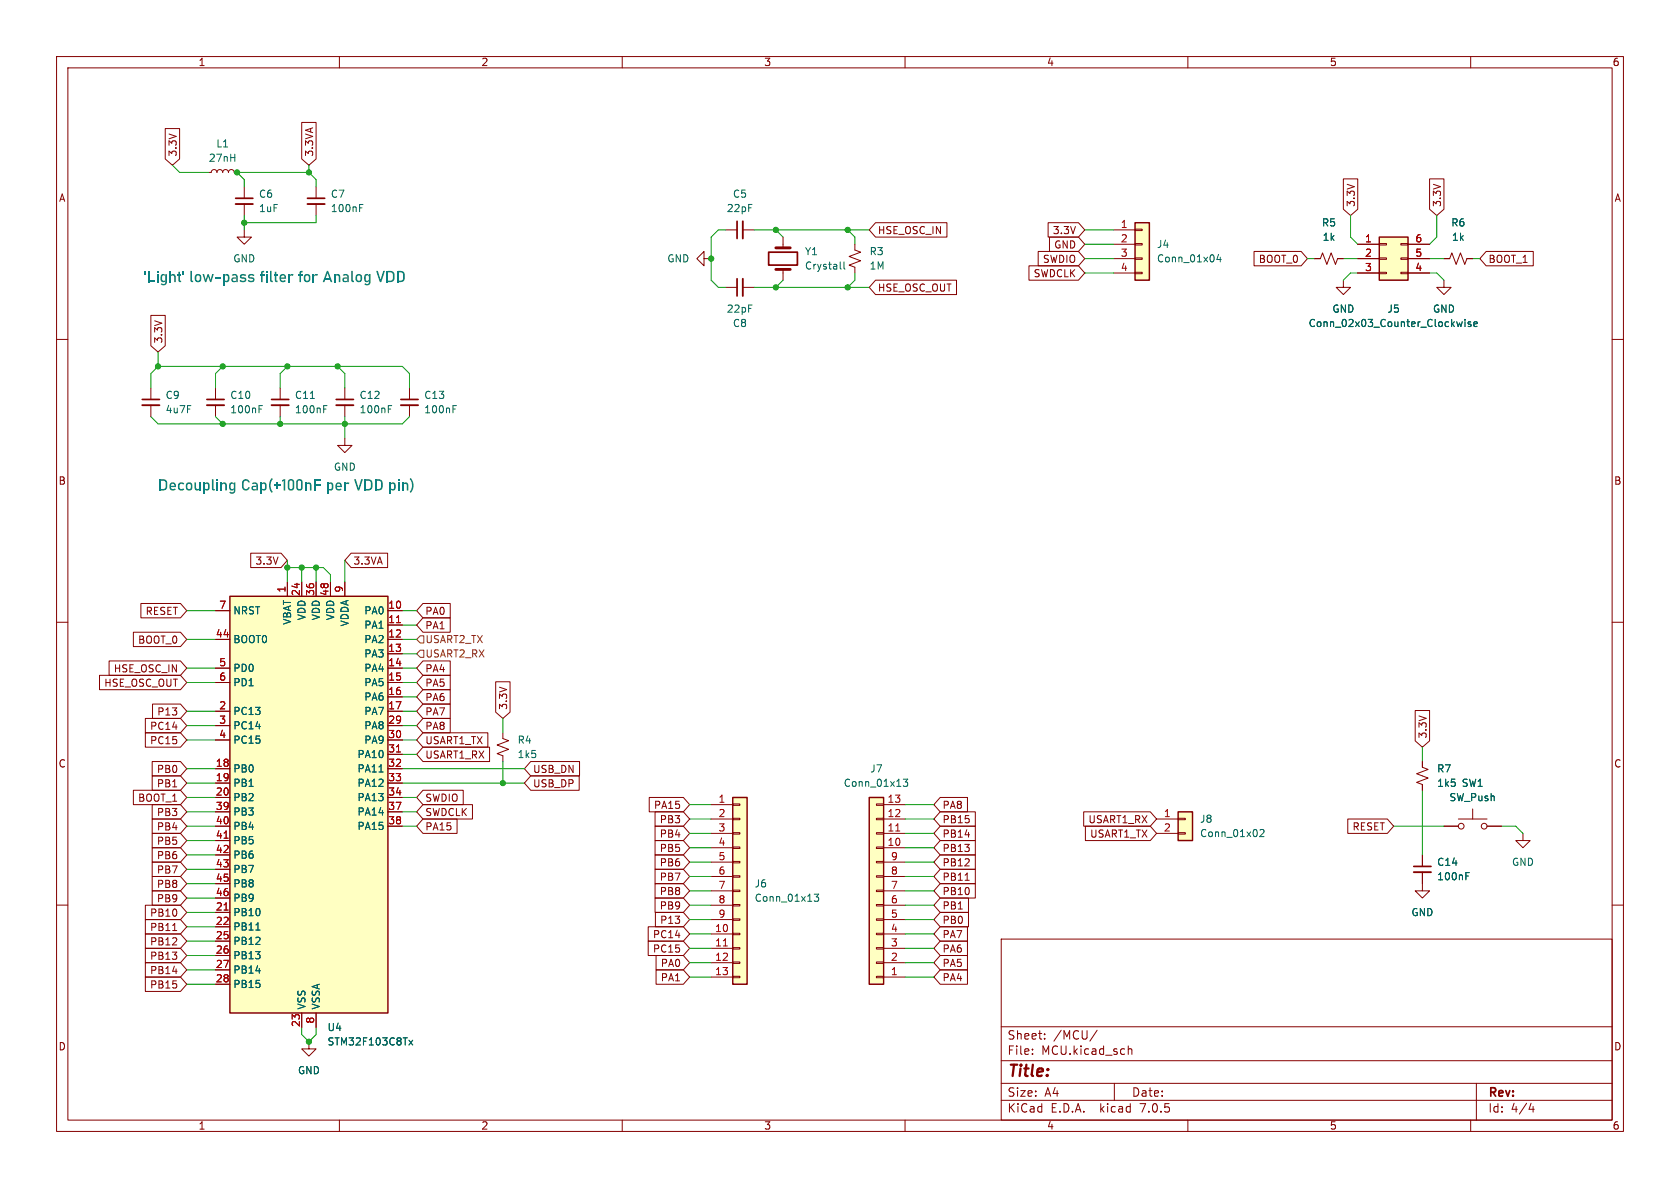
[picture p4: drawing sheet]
<svg xmlns="http://www.w3.org/2000/svg" width="297mm" height="210mm" viewBox="0 0 297 210" stroke-linecap="round" stroke-linejoin="round" font-family="sans-serif">
<g fill="none" stroke="#840000" stroke-width=".18">
<path d="M10 10h277v190h-277zM12 12h273v186h-273zM60 10v2M110 10v2M160 10v2M210 10v2M260 10v2M29.2 22.7h2.6v5.4l-1.3 1.1-1.3-1.1zM36.8 30.5h.5l.2-.4 .4-.1 .3 .1 .2 .4 .1-.4 .4-.1 .3 .1 .2 .4 .1-.4 .4-.1 .4 .1 .1 .4 .1-.4 .4-.1 .4 .1 .1 .4h.5M43.2 33v2.1M43.2 36.1v2M53.3 21.6h2.6v6.5l-1.3 1.1-1.3-1.1z"/>
<path d="M55.9 33v2.1M55.9 36.1v2M154.8 39.4h12.6v2.5h-12.6l-1.1-1.3zM185.3 39.4h5.4l1.1 1.2-1.1 1.3h-5.4zM237.5 31.6h2.5v5.4l-1.2 1.1-1.3-1.1zM252.7 31.6h2.6v5.4l-1.3 1.1-1.3-1.1zM10 60h2M26.7 55.8h2.5v5.3l-1.3 1.1-1.2-1.1zM43.2 40.6v1.3h1.2l-1.2 1.3-1.3-1.3h1.3M124.5 45.7v-1.2l-1.3 1.2 1.3 1.3v-1.3h1.2M128.3 40.6h2M128.3 50.8h2"/>
<path d="M131.3 40.6h2M131.3 50.8h2M138.4 41.9v1.9M138.4 47.6v1.9M151.1 43.2v1l1 .4-2 .7 2 .8-2 .8 1 .3v1.1M154.8 49.5h14.3v2.6h-14.3l-1.1-1.3zM181.9 47h8.8l1.1 1.3-1.1 1.2h-8.8zM183.5 44.4h7.2l1.1 1.3-1.1 1.3h-7.2zM185.5 41.9h5.2l1.1 1.3-1.1 1.3h-5.2zM196.8 40.6h3.9M196.8 43.2h3.9M196.8 45.7h3.9"/>
<path d="M196.8 48.3h3.9M200.7 48.1h1.2v.3h-1.2zM200.7 45.6h1.2v.2h-1.2zM200.7 43.1h1.2v.2h-1.2zM200.7 40.5h1.2v.3h-1.2zM221.7 44.4h8.3l1.1 1.3-1.1 1.3h-8.3zM232.4 45.7h1l.4-1 .8 2 .7-2 .8 2 .4-1h1M237.5 49.5v1.3h1.3l-1.3 1.3-1.3-1.3h1.3M240 43.2h3.8M240 45.7h3.8M240 48.3h3.8M243.8 48.1h1.3v.3h-1.3z"/>
<path d="M243.8 45.6h1.3v.2h-1.3zM243.8 43.1h1.3v.2h-1.3zM247.6 48.1h1.3v.3h-1.3zM247.6 45.6h1.3v.2h-1.3zM247.6 43.1h1.3v.2h-1.3zM248.9 43.2h3.8M248.9 45.7h3.8M248.9 48.3h3.8M255.3 49.5v1.3h1.2l-1.2 1.3-1.3-1.3h1.3M255.3 45.7h1l.4-1 .7 2 .8-2 .8 2 .3-1h1M262.7 44.4h8.4v2.6h-8.4l-1.1-1.3zM285 60h2"/>
<path d="M26.7 68.6v2M26.7 71.6v2.1M38.1 68.6v2M38.1 71.6v2.1M49.5 68.6v2M49.5 71.6v2.1M61 77.5v1.2h1.2l-1.2 1.3-1.3-1.3h1.3M61 68.6v2M61 71.6v2.1M72.4 68.6v2M72.4 71.6v2.1M44.3 97.8h5.4l1.1 1.3-1.1 1.2h-5.4z"/>
<path d="M62.1 97.8h6.4v2.5h-6.4l-1.1-1.2zM10 110h2M17.6 119.4h14.3l1.1 1.3-1.1 1.2h-14.3zM19.3 116.8h12.6l1.1 1.3-1.1 1.3h-12.6zM23.6 111.8h8.3l1.1 1.2-1.1 1.3h-8.3zM24.9 106.7h7l1.1 1.3-1.1 1.2h-7zM38.1 108h2.5M38.1 113h2.5M38.1 118.1h2.5M50.8 102.9v2.5M53.3 102.9v2.5M55.9 102.9v2.5"/>
<path d="M58.4 102.9v2.5M61 102.9v2.5M68.6 108h2.5M68.6 110.5h2.5M68.6 113h2.5M68.6 115.6h2.5M68.6 118.1h2.5M74.8 106.7h4.8v2.5h-4.8l-1.1-1.2zM74.8 109.2h4.8v2.6h-4.8l-1.1-1.3zM74.8 116.8h4.8v2.6h-4.8l-1.1-1.3zM74.8 119.4h4.8v2.5h-4.8l-1.1-1.2zM285 110h2"/>
<path d="M23.6 139.7h8.3l1.1 1.3-1.1 1.2h-8.3zM25.7 127h6.2l1.1 1.3-1.1 1.2h-6.2zM25.7 129.5h6.2l1.1 1.3-1.1 1.3h-6.2zM26.9 134.6h5l1.1 1.3-1.1 1.3h-5zM26.9 137.2h5l1.1 1.2-1.1 1.3h-5zM27 124.5h4.9l1.1 1.2-1.1 1.3h-4.9zM38.1 120.7h2.5M38.1 125.7h2.5M38.1 135.9h2.5M38.1 138.4h2.5M38.1 128.3h2.5M38.1 130.8h2.5"/>
<path d="M68.6 120.7h2.5M68.6 123.2h2.5M68.6 125.7h2.5M68.6 135.9h2.5M68.6 138.4h2.5M68.6 128.3h2.5M68.6 130.8h2.5M68.6 133.4h2.5M74.8 127h4.8v2.5h-4.8l-1.1-1.2zM74.8 139.7h7.1v2.5h-7.1l-1.1-1.2zM74.8 121.9h4.8v2.6h-4.8l-1.1-1.3zM74.8 129.5h11.4v2.6h-11.4l-1.1-1.3z"/>
<path d="M74.8 132.1h11.7v2.5h-11.7l-1.1-1.2zM74.8 124.5h4.8v2.5h-4.8l-1.1-1.3zM87.6 120.5h2.6v5.4l-1.3 1.1-1.3-1.1zM88.9 129.5v1.1l1 .3-2 .8 2 .8-2 .7 1 .4v1M93.8 134.6h8.7v2.6h-8.7l-1.1-1.3zM93.8 137.2h8.6v2.5h-8.6l-1.1-1.3zM250.2 125.6h2.5v5.4l-1.2 1.1-1.3-1.1zM251.5 134.6v1l1 .4-2.1 .8 2.1 .7-2.1 .8 1.1 .4v1M10 160h2M26.9 152.4h5l1.1 1.3-1.1 1.2h-5zM26.9 147.3h5l1.1 1.3-1.1 1.3h-5zM26.9 154.9h5l1.1 1.3-1.1 1.3h-5z"/>
<path d="M26.9 149.9h5l1.1 1.2-1.1 1.3h-5zM26.9 157.5h5l1.1 1.3-1.1 1.2h-5zM26.9 144.8h5l1.1 1.3-1.1 1.2h-5zM26.9 142.2h5l1.1 1.3-1.1 1.3h-5zM38.1 141h2.5M38.1 143.5h2.5M38.1 146.1h2.5M38.1 148.6h2.5M38.1 151.1h2.5M38.1 153.7h2.5M38.1 156.2h2.5M38.1 158.8h2.5"/>
<path d="M68.6 141h2.5M68.6 143.5h2.5M68.6 146.1h2.5M74.8 144.8h6v2.5h-6l-1.1-1.2zM74.8 142.2h8.7v2.6h-8.7l-1.1-1.3zM114.8 141h6l1.1 1.2-1.1 1.3h-6zM115.8 156.2h5l1.1 1.3-1.1 1.3h-5zM115.8 158.7h5l1.1 1.3-1.1 1.3h-5zM115.8 153.7h5l1.1 1.2-1.1 1.3h-5zM115.8 148.6h5l1.1 1.3-1.1 1.2h-5zM115.8 146h5l1.1 1.3-1.1 1.3h-5zM115.8 143.5h5l1.1 1.3-1.1 1.3h-5z"/>
<path d="M115.8 151.1h5l1.1 1.3-1.1 1.3h-5zM125.7 144.8h3.8M125.7 147.3h3.8M125.7 149.9h3.8M125.7 142.2h3.8M125.7 157.5h3.8M125.7 154.9h3.8M125.7 152.4h3.8M129.5 159.9h1.3v.2h-1.3zM129.5 157.4h1.3v.2h-1.3zM129.5 154.8h1.3v.3h-1.3zM129.5 152.3h1.3v.2h-1.3z"/>
<path d="M129.5 149.7h1.3v.3h-1.3zM129.5 147.2h1.3v.2h-1.3zM129.5 144.7h1.3v.2h-1.3zM129.5 142.1h1.3v.3h-1.3zM154.9 142.1h1.3v.3h-1.3zM154.9 144.7h1.3v.2h-1.3zM154.9 147.2h1.3v.2h-1.3zM154.9 149.7h1.3v.3h-1.3zM154.9 152.3h1.3v.2h-1.3zM154.9 154.8h1.3v.3h-1.3zM154.9 157.4h1.3v.2h-1.3zM154.9 159.9h1.3v.2h-1.3z"/>
<path d="M156.2 144.8h3.8M156.2 147.3h3.8M156.2 149.9h3.8M156.2 142.2h3.8M156.2 157.5h3.8M156.2 154.9h3.8M156.2 152.4h3.8M166.2 146h6.2v2.6h-6.2l-1.1-1.3zM166.2 148.6h6.2v2.5h-6.2l-1.1-1.2zM166.2 141h4.8v2.5h-4.8l-1.1-1.3zM166.2 143.5h6.2v2.6h-6.2l-1.1-1.3zM166.2 151.1h6.2v2.6h-6.2l-1.1-1.3z"/>
<path d="M166.2 153.7h6.2v2.5h-6.2l-1.1-1.3zM166.2 156.2h6.2v2.6h-6.2l-1.1-1.3zM166.2 158.7h5v2.6h-5l-1.1-1.3zM170.6 155.6h.7M191.6 143.5h11.8l1.1 1.3-1.1 1.3h-11.8zM191.9 146h11.5l1.1 1.3-1.1 1.3h-11.5zM204.5 144.8h3.8M204.5 147.3h3.8M208.3 147.2h1.2v.2h-1.2zM208.3 144.7h1.2v.2h-1.2zM238.3 144.8h7l1.1 1.3-1.1 1.2h-7zM251.5 154.2v3.3h1.2l-1.2 1.3-1.3-1.3h1.3"/>
<path d="M251.5 151.1v2.1M255.3 146.1h2.5M257.8 144.8h5.1M260.3 143v1.8M262.9 146.1h2.5M269.2 147.3v1.3h1.3l-1.3 1.3-1.2-1.3h1.2M285 160h2M25.7 172.7h6.2l1.1 1.3-1.1 1.3h-6.2zM25.7 160h6.2l1.1 1.3-1.1 1.3h-6.2zM25.7 170.2h6.2l1.1 1.3-1.1 1.2h-6.2zM25.7 162.6h6.2l1.1 1.2-1.1 1.3h-6.2zM25.7 167.6h6.2l1.1 1.3-1.1 1.3h-6.2z"/>
<path d="M25.7 165.1h6.2l1.1 1.3-1.1 1.2h-6.2zM30.5 164.5h.7M38.1 161.3h2.5M38.1 163.8h2.5M38.1 166.4h2.5M38.1 168.9h2.5M38.1 171.5h2.5M38.1 174h2.5M53.3 179.1v2.5M55.9 179.1v2.5M114.6 163.8h6.2l1.1 1.3-1.1 1.3h-6.2zM114.6 166.4h6.2l1.1 1.2-1.1 1.3h-6.2z"/>
<path d="M115.9 161.3h4.9l1.1 1.3-1.1 1.2h-4.9zM116 168.9h4.8l1.1 1.3-1.1 1.3h-4.8zM116 171.4h4.8l1.1 1.3-1.1 1.3h-4.8zM125.7 172.7h3.8M125.7 170.2h3.8M125.7 167.6h3.8M125.7 165.1h3.8M125.7 162.6h3.8M125.7 160h3.8M129.5 172.6h1.3v.2h-1.3zM129.5 170.1h1.3v.2h-1.3zM129.5 167.5h1.3v.3h-1.3z"/>
<path d="M129.5 165h1.3v.2h-1.3zM129.5 162.4h1.3v.3h-1.3zM154.9 162.4h1.3v.3h-1.3zM154.9 165h1.3v.2h-1.3zM154.9 167.5h1.3v.3h-1.3zM154.9 170.1h1.3v.2h-1.3zM154.9 172.6h1.3v.2h-1.3zM156.2 172.7h3.8M156.2 170.2h3.8M156.2 167.6h3.8M156.2 165.1h3.8M156.2 162.6h3.8"/>
<path d="M156.2 160h3.8M166.2 171.4h4.8v2.6h-4.8l-1.1-1.3zM166.2 166.4h4.8v2.5h-4.8l-1.1-1.3zM166.2 168.9h4.8v2.6h-4.8l-1.1-1.3zM166.2 163.8h4.8v2.6h-4.8l-1.1-1.3zM166.2 161.3h5v2.5h-5l-1.1-1.2zM177 166h108v32h-108zM54.6 184.2v1.2h1.3l-1.3 1.3-1.3-1.3h1.3M60 198v2M110 198v2M160 198v2M177 194.5h108"/>
<path d="M177 191.5h108M177 187.5h108M177 181.5h108M182.5 186.3v.1M182.5 185.5v.1M184.7 183.6v.1M184.7 182.8v.1M194 182.1l-1.3 2M197 191.5v3M199.5 184.9v1.5M199.5 185.5l.2-.1 .3 .1 .1 .9M210 198v2"/>
<path d="M260 198v2M261 191.5v6.5M270.7 195l-.4 1.1h.9M271 195.6v1"/>
<circle cx="258.3" cy="146.1" r=".51"/>
<circle cx="262.4" cy="146.1" r=".51"/>
</g>
<path d="M41.7 36.1h3M54.4 36.1h3M131.3 39.1v3.1M131.3 49.3v3M25.1 71.6h3.1M36.6 71.6h3M48 71.6h3.1M59.4 71.6h3.1M70.9 71.6h3M249.9 154.2h3.1" fill="none" stroke="#840000" stroke-width=".33"/>
<path d="M41.7 35.1h3M54.4 35.1h3M130.3 39.1v3.1M130.3 49.3v3M135.9 44.6h5.1v2.3h-5.1zM25.1 70.6h3.1M36.6 70.6h3M48 70.6h3.1M59.4 70.6h3.1M70.9 70.6h3M249.9 153.2h3.1" fill="none" stroke="#840000" stroke-width=".3"/>
<g fill="none" stroke="#006464" stroke-width=".18">
<path d="M63.6 36.1h.6M148.6 47.5l.1 .1M149.2 46.3v1.1l.2 .2M215.4 45l-.3 .9h.8M215.7 45.5v.8M258.5 56.9l-.2 .8-.3-.6M259 56.5v.1M259 56.9v.8M260 56.9h-.3l-.2 .2 .1 .1 .4 .2v.3h-.5M260.6 57.3l.6-.1-.1-.3h-.4l-.1 .2v.6h.5M45.8 71.7h.6M57.2 71.7h.6"/>
<path d="M68.7 71.7h.6M80.1 71.7h.6M159.7 137.7h.8l-.5 .5 .4 .1v.6l-.2 .1-.5-.1M143.9 158.1h.8l-.4 .4 .4 .2v.5l-.2 .1-.6-.1M222.7 146.8l.5-.2 .3 .4-.8 .9h.8M259.2 154.3h.6M45.2 164.4h.8M72.3 183.9l.7 .8M73 183.9l-.7 .8"/>
</g>
<g fill="#ffffc2" stroke="#ffffc2" stroke-width=".18">
<path d="M40.6 105.4h28v73.7h-28z"/>
<path d="M208.3 143.5h2.5v5.1h-2.5z"/>
<path d="M153.7 141h2.5v33h-2.5z"/>
<path d="M129.5 141h2.6v33h-2.6z"/>
<path d="M200.7 39.4h2.5v10.1h-2.5z"/>
<path d="M243.8 41.9h5.1v7.6h-5.1z"/>
</g>
<path d="M200.7 39.4h2.5v10.1h-2.5zM243.8 41.9h5.1v7.6h-5.1zM40.6 105.4h28v73.7h-28zM129.5 141h2.6v33h-2.6zM153.7 141h2.5v33h-2.5zM208.3 143.5h2.5v5.1h-2.5z" fill="none" stroke="#840000" stroke-width=".25"/>
<path d="M70.1 110.1h.7M70.1 132.9h.7M39.6 148.2h.7M158.4 146.9h.7M39.6 160.9h.7M127.9 167.2h.7" fill="none" stroke="#a90000" stroke-width=".18"/>
<path d="M137.2 47.6h2.5M137.2 43.8h2.5" fill="none" stroke="#840000" stroke-width=".51"/>
<path d="M74.3 112.4h.6v1.3h-.6l-.6-.7zM74.3 114.9h.6v1.3h-.6l-.6-.6z" fill="none" stroke="#725600" stroke-width=".18"/>
<g fill="none" stroke="#009600" stroke-width=".18">
<path d="M30.5 29.2l1.2 1.3h5.1M43.2 38.1v2.5M54.6 30.5l1.3 1.3v1.2M54.6 30.5h-12.7l1.3 1.3v1.2M54.6 29.2v1.3M55.9 38.1v1.3h-12.7M238.8 38.1v3.8l1.2 1.3M254 38.1v3.8l-1.3 1.3M128.3 40.6h-1.3l-1.3 1.3v7.6l1.3 1.3h1.3M133.3 40.6h20.4M133.3 50.8h20.4M137.2 40.6l1.2 1.3"/>
<path d="M138.4 49.5l-1.2 1.3M149.9 40.6l1.2 1.3v1.3M151.1 48.3v1.2l-1.2 1.3M191.8 40.6h5M191.8 43.2h5M191.8 45.7h5M191.8 48.3h5M231.1 45.7h1.3M237.5 45.7h2.5M240 48.3h-1.2l-1.3 1.2M252.7 45.7h2.6M252.7 48.3h1.3l1.3 1.2"/>
<path d="M260.3 45.7h1.3M26.7 73.7l1.2 1.2h43.2l1.3-1.2M27.9 64.8h43.2l1.3 1.2v2.6M27.9 64.8l-1.2 1.2v2.6M27.9 62.2v2.6M38.1 73.7l1.3 1.2M39.4 64.8l-1.3 1.2v2.6M49.5 73.7v1.2M50.8 64.8l-1.3 1.2v2.6M59.7 64.8l1.3 1.2v2.6M61 73.7v3.8M50.8 99.1v3.8"/>
<path d="M61 99.1v3.8M33 108h5.1M33 113h5.1M33 118.1h5.1M50.8 100.3h6.3l1.3 1.3v1.3M53.3 100.3v2.6M55.9 100.3v2.6M71.1 108h2.6M71.1 113h2.6M71.1 118.1h2.6M71.1 115.6h2.6M71.1 110.5h2.6"/>
<path d="M33 135.9h5.1M33 138.4h5.1M33 130.8h5.1M33 128.3h5.1M33 125.7h5.1M33 120.7h5.1M71.1 135.9h21.6M71.1 138.4h21.6M71.1 130.8h2.6M71.1 128.3h2.6M71.1 125.7h2.6M71.1 133.4h2.6"/>
<path d="M71.1 120.7h2.6M71.1 123.2h2.6M88.9 127v2.5M88.9 134.6v3.8M251.5 132.1v2.5M251.5 139.7v11.4M33 153.7h5.1M33 158.8h5.1M33 156.2h5.1M33 151.1h5.1M33 148.6h5.1M33 141h5.1"/>
<path d="M33 146.1h5.1M33 143.5h5.1M71.1 141h2.6M71.1 146.1h2.6M71.1 143.5h2.6M121.9 142.2h3.8M121.9 147.3h3.8M121.9 149.9h3.8M121.9 157.5h3.8M121.9 144.8h3.8M121.9 154.9h3.8M121.9 152.4h3.8"/>
<path d="M160 142.2h5.1M160 147.3h5.1M160 149.9h5.1M160 157.5h5.1M160 144.8h5.1M160 154.9h5.1M160 152.4h5.1M246.4 146.1h8.9M265.4 146.1h2.6l1.2 1.2M33 163.8h5.1M33 171.5h5.1M33 168.9h5.1"/>
<path d="M33 166.4h5.1M33 161.3h5.1M33 174h5.1M121.9 162.6h3.8M121.9 165.1h3.8M121.9 160h3.8M121.9 167.6h3.8M121.9 170.2h3.8M121.9 172.7h3.8M160 162.6h5.1M160 165.1h5.1M160 160h5.1"/>
<path d="M160 167.6h5.1M160 170.2h5.1M160 172.7h5.1M53.3 181.6v1.3l1.3 1.3 1.3-1.3v-1.3"/>
</g>
<g fill="#009600" stroke="#009600" stroke-width=".18">
<circle cx="43.2" cy="39.4" r=".46"/>
<circle cx="41.9" cy="30.5" r=".46"/>
<circle cx="27.9" cy="64.8" r=".46"/>
<circle cx="54.6" cy="30.5" r=".46"/>
<circle cx="59.7" cy="64.8" r=".46"/>
<circle cx="50.8" cy="64.8" r=".46"/>
<circle cx="88.9" cy="138.4" r=".46"/>
<circle cx="53.3" cy="100.3" r=".46"/>
<circle cx="49.5" cy="74.9" r=".46"/>
<circle cx="39.4" cy="64.8" r=".46"/>
<circle cx="39.4" cy="74.9" r=".46"/>
<circle cx="61" cy="74.9" r=".46"/>
<circle cx="54.6" cy="184.2" r=".46"/>
<circle cx="50.8" cy="100.3" r=".46"/>
<circle cx="55.9" cy="100.3" r=".46"/>
<circle cx="137.2" cy="50.8" r=".46"/>
<circle cx="125.7" cy="45.7" r=".46"/>
<circle cx="149.9" cy="40.6" r=".46"/>
<circle cx="137.2" cy="40.6" r=".46"/>
<circle cx="149.9" cy="50.8" r=".46"/>
</g>
<g font-size="2.8" fill="#008484">
<text x="25.4" y="50.2">'Light' low-pass filter for Analog VDD</text>
<text x="27.9" y="87">Decoupling Cap(+100nFper VDDpin)</text>
</g>
<text font-size="2.8" fill="#840000" x="178" y="190.8">Title:</text>
<g font-size="2.1" fill="#840000">
<text x="178" y="183.9">Sheet:</text>
<text x="186.2" y="183.9">/MCU/</text>
<text x="178" y="186.6">File:</text>
<text x="184" y="186.6">MCU.kicad_sch</text>
<text x="178" y="196.8">KiCad</text>
<text x="178" y="194">Size:</text>
<text x="184.6" y="194">A4</text>
<text x="185.7" y="196.8">E.D.A.</text>
<text x="194.4" y="196.8">kicad</text>
<text x="200" y="194">Date:</text>
<text x="201.5" y="196.8">7.0.5</text>
<text x="263" y="194.2">Rev:</text>
<text x="263" y="196.8">Id:</text>
<text x="267" y="196.8">4/4</text>
</g>
<g font-size="1.8" fill="#840000">
<text x="35" y="11.8">1</text>
<text x="85" y="11.8">2</text>
<text x="135" y="11.8">3</text>
<text x="185" y="11.8">4</text>
<text x="235" y="11.8">5</text>
<text x="285" y="11.8">6</text>
<text x="31.4" y="27.8" transform="rotate(-90 31.4 27.8)">3.3V</text>
<text x="55.5" y="27.8" transform="rotate(-90 55.5 27.8)">3.3VA</text>
<text x="10.4" y="35.8">A</text>
<text x="285.4" y="35.8">A</text>
<text x="155.1" y="41.6">HSE_OSC_IN</text>
<text x="186.1" y="41.6">3.3V</text>
<text x="239.7" y="36.7" transform="rotate(-90 239.7 36.7)">3.3V</text>
<text x="254.9" y="36.7" transform="rotate(-90 254.9 36.7)">3.3V</text>
<text x="184.3" y="46.6">SWDIO</text>
<text x="186.3" y="44.1">GND</text>
<text x="222.5" y="46.6">BOOT_0</text>
<text x="263.1" y="46.6">BOOT_1</text>
<text x="155.1" y="51.7">HSE_OSC_OUT</text>
<text x="182.7" y="49.2">SWDCLK</text>
<text x="28.9" y="60.8" transform="rotate(-90 28.9 60.8)">3.3V</text>
<text x="10.3" y="85.8">B</text>
<text x="285.3" y="85.8">B</text>
<text x="45.1" y="100">3.3V</text>
<text x="62.4" y="100">3.3VA</text>
<text x="24.4" y="113.9">BOOT_0</text>
<text x="25.7" y="108.9">RESET</text>
<text x="75.1" y="108.9">PA0</text>
<text x="75.1" y="111.4">PA1</text>
<text x="20.1" y="119">HSE_OSC_IN</text>
<text x="75.1" y="119">PA4</text>
<text x="18.4" y="121.6">HSE_OSC_OUT</text>
<text x="75.1" y="124.1">PA6</text>
<text x="75.1" y="121.6">PA5</text>
<text x="89.8" y="125.6" transform="rotate(-90 89.8 125.6)">3.3V</text>
<text x="26.5" y="129.2">PC14</text>
<text x="26.5" y="131.7">PC15</text>
<text x="27.8" y="126.6">P13</text>
<text x="75.1" y="129.2">PA8</text>
<text x="75.1" y="131.7">USART1_TX</text>
<text x="75.1" y="126.6">PA7</text>
<text x="252.4" y="130.7" transform="rotate(-90 252.4 130.7)">3.3V</text>
<text x="10.3" y="135.8">C</text>
<text x="27.7" y="136.8">PB0</text>
<text x="75.1" y="134.3">USART1_RX</text>
<text x="94.1" y="136.8">USB_DN</text>
<text x="285.3" y="135.8">C</text>
<text x="24.4" y="141.9">BOOT_1</text>
<text x="27.7" y="139.3">PB1</text>
<text x="75.1" y="141.9">SWDIO</text>
<text x="94.1" y="139.3">USB_DP</text>
<text x="115.6" y="143.2">PA15</text>
<text x="166.5" y="143.2">PA8</text>
<text x="27.7" y="149.5">PB5</text>
<text x="27.7" y="147">PB4</text>
<text x="27.7" y="144.4">PB3</text>
<text x="75.1" y="147">PA15</text>
<text x="75.1" y="144.4">SWDCLK</text>
<text x="116.6" y="148.2">PB4</text>
<text x="116.6" y="145.7">PB3</text>
<text x="166.5" y="148.2">PB14</text>
<text x="166.5" y="145.7">PB15</text>
<text x="192.4" y="145.7">USART1_RX</text>
<text x="192.7" y="148.2">USART1_TX</text>
<text x="239.1" y="147">RESET</text>
<text x="27.7" y="154.6">PB7</text>
<text x="27.7" y="152">PB6</text>
<text x="116.6" y="155.9">PB7</text>
<text x="116.6" y="150.8">PB5</text>
<text x="116.6" y="153.3">PB6</text>
<text x="166.5" y="150.8">PB13</text>
<text x="166.5" y="153.3">PB12</text>
<text x="166.5" y="155.9">PB11</text>
<text x="27.7" y="157.1">PB8</text>
<text x="27.7" y="159.7">PB9</text>
<text x="116.6" y="158.4">PB8</text>
<text x="116.6" y="160.9">PB9</text>
<text x="166.5" y="158.4">PB10</text>
<text x="166.5" y="160.9">PB1</text>
<text x="26.5" y="162.2">PB10</text>
<text x="26.5" y="164.7">PB11</text>
<text x="26.5" y="167.3">PB12</text>
<text x="115.4" y="166">PC14</text>
<text x="116.7" y="163.5">P13</text>
<text x="166.5" y="166">PA7</text>
<text x="166.5" y="163.5">PB0</text>
<text x="26.5" y="172.4">PB14</text>
<text x="26.5" y="169.8">PB13</text>
<text x="115.4" y="168.6">PC15</text>
<text x="116.8" y="171.1">PA0</text>
<text x="116.8" y="173.6">PA1</text>
<text x="166.5" y="173.6">PA4</text>
<text x="166.5" y="168.6">PA6</text>
<text x="166.5" y="171.1">PA5</text>
<text x="26.5" y="174.9">PB15</text>
<text x="10.3" y="185.8">D</text>
<text x="285.3" y="185.8">D</text>
<text x="35" y="199.8">1</text>
<text x="85" y="199.8">2</text>
<text x="135" y="199.8">3</text>
<text x="185" y="199.8">4</text>
<text x="235" y="199.8">5</text>
<text x="285" y="199.8">6</text>
</g>
<g font-size="1.8" fill="#006464">
<text x="36.9" y="28.8">27nH</text>
<text x="38.2" y="26.2">L1</text>
<text x="45.7" y="35.1">C6</text>
<text x="58.4" y="35.1">C7</text>
<text x="129.5" y="35.1">C5</text>
<text x="45.7" y="37.7">1uF</text>
<text x="58.4" y="37.7">100nF</text>
<text x="128.4" y="37.7">22pF</text>
<text x="233.6" y="40.2">R5</text>
<text x="256.5" y="40.2">R6</text>
<text x="41.2" y="46.5">GND</text>
<text x="117.9" y="46.5">GND</text>
<text x="142.2" y="45.3">Y1</text>
<text x="142.2" y="47.8">Crystall</text>
<text x="153.7" y="45.3">R3</text>
<text x="153.7" y="47.8">1M</text>
<text x="204.5" y="44">J4</text>
<text x="204.5" y="46.5">Conn_01x04</text>
<text x="233.8" y="42.7">1k</text>
<text x="256.6" y="42.7">1k</text>
<text x="128.4" y="55.4">22pF</text>
<text x="129.5" y="58">C8</text>
<text x="231.3" y="58">Conn_02x03_Counter_Clockwise</text>
<text x="235.5" y="55.4">GND</text>
<text x="245.2" y="55.4">J5</text>
<text x="253.3" y="55.4">GND</text>
<text x="29.2" y="70.7">C9</text>
<text x="40.6" y="70.7">C10</text>
<text x="52.1" y="70.7">C11</text>
<text x="63.5" y="70.7">C12</text>
<text x="74.9" y="70.7">C13</text>
<text x="29.2" y="73.2">4u7F</text>
<text x="40.6" y="73.2">100nF</text>
<text x="52.1" y="73.2">100nF</text>
<text x="63.5" y="73.2">100nF</text>
<text x="74.9" y="73.2">100nF</text>
<text x="59" y="83.4">GND</text>
<text x="41.1" y="113.9">BOOT0</text>
<text x="41.1" y="108.8">NRST</text>
<text x="51.6" y="110.5" transform="rotate(-90 51.6 110.5)">VBAT</text>
<text x="54.2" y="109.7" transform="rotate(-90 54.2 109.7)">VDD</text>
<text x="56.7" y="109.7" transform="rotate(-90 56.7 109.7)">VDD</text>
<text x="59.2" y="109.7" transform="rotate(-90 59.2 109.7)">VDD</text>
<text x="61.8" y="110.8" transform="rotate(-90 61.8 110.8)">VDDA</text>
<text x="64.4" y="108.8">PA0</text>
<text x="64.4" y="111.3">PA1</text>
<text x="64.4" y="113.9">PA2</text>
<text x="41.1" y="118.9">PD0</text>
<text x="64.4" y="116.4">PA3</text>
<text x="64.4" y="118.9">PA4</text>
<text x="41.1" y="121.5">PD1</text>
<text x="64.4" y="121.5">PA5</text>
<text x="64.4" y="124">PA6</text>
<text x="41.1" y="126.6">PC13</text>
<text x="41.1" y="129.1">PC14</text>
<text x="41.1" y="131.6">PC15</text>
<text x="64.4" y="126.6">PA7</text>
<text x="64.4" y="129.1">PA8</text>
<text x="64.4" y="131.6">PA9</text>
<text x="91.4" y="131.6">R4</text>
<text x="41.1" y="136.7">PB0</text>
<text x="63.2" y="134.2">PA10</text>
<text x="63.2" y="136.7">PA11</text>
<text x="91.4" y="134.2">1k5</text>
<text x="153.8" y="136.7">J7</text>
<text x="254" y="136.7">R7</text>
<text x="41.1" y="139.3">PB1</text>
<text x="41.1" y="141.8">PB2</text>
<text x="63.2" y="139.3">PA12</text>
<text x="63.2" y="141.8">PA13</text>
<text x="149.1" y="139.3">Conn_01x13</text>
<text x="254" y="139.3">1k5</text>
<text x="256.2" y="141.8">SW_Push</text>
<text x="258.4" y="139.3">SW1</text>
<text x="41.1" y="144.3">PB3</text>
<text x="41.1" y="146.9">PB4</text>
<text x="41.1" y="149.4">PB5</text>
<text x="63.2" y="144.3">PA14</text>
<text x="63.2" y="146.9">PA15</text>
<text x="212.1" y="145.6">J8</text>
<text x="212.1" y="148.1">Conn_01x02</text>
<text x="41.1" y="152">PB6</text>
<text x="41.1" y="154.5">PB7</text>
<text x="254" y="153.2">C14</text>
<text x="254" y="155.8">100nF</text>
<text x="267.2" y="153.2">GND</text>
<text x="41.1" y="157">PB8</text>
<text x="41.1" y="159.6">PB9</text>
<text x="133.4" y="157">J6</text>
<text x="133.4" y="159.6">Conn_01x13</text>
<text x="41.1" y="162.1">PB10</text>
<text x="41.1" y="164.7">PB11</text>
<text x="41.1" y="167.2">PB12</text>
<text x="249.5" y="162.1">GND</text>
<text x="41.1" y="169.7">PB13</text>
<text x="41.1" y="172.3">PB14</text>
<text x="41.1" y="174.8">PB15</text>
<text x="54.2" y="178.6" transform="rotate(-90 54.2 178.6)">VSS</text>
<text x="56.7" y="178.6" transform="rotate(-90 56.7 178.6)">VSSA</text>
<text x="57.8" y="182.4">U4</text>
<text x="57.8" y="185">STM32F103C8Tx</text>
<text x="52.6" y="190.1">GND</text>
</g>
<g font-size="1.8" fill="#a90000">
<text x="198.1" y="40.4">1</text>
<text x="198.1" y="42.9">2</text>
<text x="198.1" y="45.5">3</text>
<text x="241.3" y="42.9">1</text>
<text x="241.3" y="45.5">2</text>
<text x="250.2" y="45.5">5</text>
<text x="250.2" y="42.9">6</text>
<text x="198.1" y="48">4</text>
<text x="241.3" y="48">3</text>
<text x="250.2" y="48">4</text>
<text x="38.7" y="107.7">7</text>
<text x="50.5" y="104.8" transform="rotate(-90 50.5 104.8)">1</text>
<text x="53.1" y="105.4" transform="rotate(-90 53.1 105.4)">24</text>
<text x="55.6" y="105.4" transform="rotate(-90 55.6 105.4)">36</text>
<text x="58.2" y="105.4" transform="rotate(-90 58.2 105.4)">48</text>
<text x="60.7" y="104.8" transform="rotate(-90 60.7 104.8)">9</text>
<text x="68.6" y="107.7">10</text>
<text x="38.1" y="112.8">44</text>
<text x="68.6" y="110.2">11</text>
<text x="68.6" y="112.8">12</text>
<text x="38.7" y="117.9">5</text>
<text x="68.6" y="115.3">13</text>
<text x="68.6" y="117.9">14</text>
<text x="38.7" y="125.5">2</text>
<text x="38.7" y="120.4">6</text>
<text x="68.6" y="120.4">15</text>
<text x="68.6" y="122.9">16</text>
<text x="68.6" y="125.5">17</text>
<text x="38.7" y="128">3</text>
<text x="38.7" y="130.6">4</text>
<text x="68.6" y="128">29</text>
<text x="68.6" y="130.6">30</text>
<text x="38.1" y="135.6">18</text>
<text x="68.6" y="133.1">31</text>
<text x="68.6" y="135.6">32</text>
<text x="38.1" y="138.2">19</text>
<text x="38.1" y="140.7">20</text>
<text x="38.1" y="143.3">39</text>
<text x="68.6" y="138.2">33</text>
<text x="68.6" y="140.7">34</text>
<text x="68.6" y="143.3">37</text>
<text x="127" y="142">1</text>
<text x="156.8" y="142">13</text>
<text x="38.1" y="145.8">40</text>
<text x="38.1" y="148.3">41</text>
<text x="68.6" y="145.8">38</text>
<text x="127" y="144.5">2</text>
<text x="127" y="147.1">3</text>
<text x="127" y="149.6">4</text>
<text x="156.8" y="149.6">10</text>
<text x="156.8" y="147.1">11</text>
<text x="156.8" y="144.5">12</text>
<text x="205.7" y="144.5">1</text>
<text x="205.7" y="147.1">2</text>
<text x="38.1" y="150.9">42</text>
<text x="38.1" y="153.4">43</text>
<text x="38.1" y="156">45</text>
<text x="127" y="152.1">5</text>
<text x="127" y="154.7">6</text>
<text x="157.4" y="154.7">8</text>
<text x="157.4" y="152.1">9</text>
<text x="38.1" y="161">21</text>
<text x="38.1" y="158.5">46</text>
<text x="127" y="157.2">7</text>
<text x="127" y="159.8">8</text>
<text x="157.4" y="159.8">6</text>
<text x="157.4" y="157.2">7</text>
<text x="38.1" y="163.6">22</text>
<text x="38.1" y="166.1">25</text>
<text x="126.4" y="164.8">10</text>
<text x="126.4" y="167.4">11</text>
<text x="127" y="162.3">9</text>
<text x="157.4" y="167.4">3</text>
<text x="157.4" y="164.8">4</text>
<text x="157.4" y="162.3">5</text>
<text x="38.1" y="168.7">26</text>
<text x="38.1" y="171.2">27</text>
<text x="38.1" y="173.7">28</text>
<text x="126.4" y="169.9">12</text>
<text x="126.4" y="172.5">13</text>
<text x="157.4" y="172.5">1</text>
<text x="157.4" y="169.9">2</text>
<text x="53.1" y="181.6" transform="rotate(-90 53.1 181.6)">23</text>
<text x="55.6" y="181" transform="rotate(-90 55.6 181)">8</text>
</g>
<g font-size="1.8" fill="#725600">
<text x="75.1" y="113.9">USART2_TX</text>
<text x="75.1" y="116.4">USART2_RX</text>
</g>
</svg>
